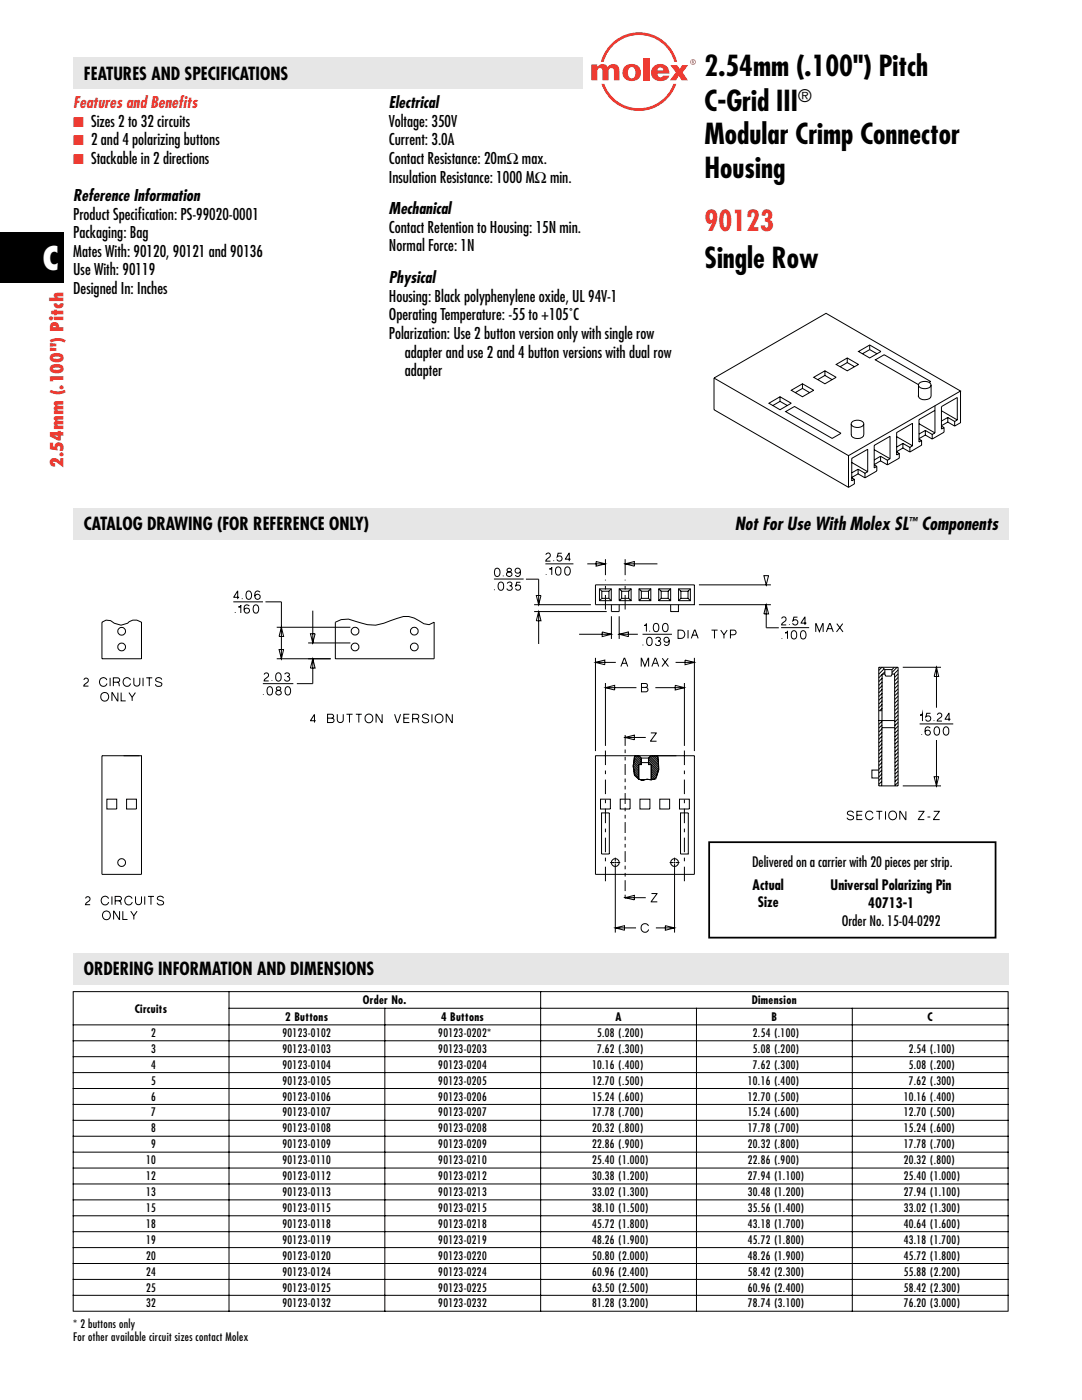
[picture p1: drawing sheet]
<svg xmlns="http://www.w3.org/2000/svg" width="216mm" height="279mm" viewBox="0 0 216 279" stroke-linecap="round" stroke-linejoin="round" font-family="sans-serif">
<g fill="#ee3b32">
<path d="M118 12.9h1.2v.5a1.22 1.22 0 0 1 2 0 1.28 1.28 0 0 1 1.5-.5 1.28 1.28 0 0 1 .9 1.3v1.8h-1.1v-1.7a.55 .55 0 0 0-.6-.7 .55 .55 0 0 0-.5 .7v1.7h-1.2v-1.7a.54 .54 0 0 0-.5-.7 .54 .54 0 0 0-.5 .7v1.7h-1.2z"/>
<path d="M128.3 11.6h1.3v4.4h-1.3z"/>
<path d="M133.8 13h1.3l.5 .7 .5-.7h1.2l-1.1 1.5 1.1 1.5h-1.3l-.6-.9-.5 .9h-1.2l1.1-1.6z"/>
<path d="M120 16.7h.6a7.3 7.3 0 0 0 6.9 4.9 7.3 7.3 0 0 0 6.9-4.9h.5a7.9 7.9 0 0 1-7.4 5.5 7.9 7.9 0 0 1-7.5-5.5z"/>
<path d="M121.9 8.8a7.8 7.8 0 0 1 13.2 3.5h-.6a7.3 7.3 0 0 0-7-5.3 7.3 7.3 0 0 0-7 5.3h-.6a8 8 0 0 1 2-3.5z"/>
<path d="M124.7 13.2a1.85 1.85 0 0 1 2.4-.2 1.85 1.85 0 0 1 .5 2.4 1.84 1.84 0 0 1-2.6 .5 1.84 1.84 0 0 1-.3-2.7zM125.7 13.5a1.52 1.52 0 0 0 0 2.1 .69 .69 0 0 0 1-.6 1.22 1.22 0 0 0-.6-1.6z"/>
<path d="M130.4 13.2a1.85 1.85 0 0 1 2.1-.3 1.85 1.85 0 0 1 1.1 1.8h-2.4a.6 .6 0 0 0 .4 .7 .6 .6 0 0 0 .7-.3h1.2a1.98 1.98 0 0 1-1.8 1.1 1.98 1.98 0 0 1-1.7-1.2 1.77 1.77 0 0 1 .4-1.8zM131.3 13.6l-.1 .4h1.2a.63 .63 0 0 0-.4-.5 .63 .63 0 0 0-.7 .1z"/>
<path d="M137.7 12.4a.57 .57 0 0 1 1.1 0 .57 .57 0 0 1-1.1 0zM137.8 12.4a.46 .46 0 0 0 .9 0 .46 .46 0 0 0-.9 0zM138.1 12.1h.4v.1l-.1 .2 .1 .3-.2-.3-.2 .3zM138.2 12.1v.2h.2v-.1z"/>
</g>
<path d="M9.3 58.2h3.4v35.1h-3.4z" fill="#fff"/>
<path d="M-.1 46.4h12.8v10.2h-12.8z" fill="#000"/>
<path d="M14.6 11.4h101.6v6.4h-101.6z" fill="#e6e6e6"/>
<path d="M140.6 61h52.6v37.8h-52.6z" fill="#fff"/>
<g fill="none" stroke="#000" stroke-width=".2">
<path d="M142.5 75.4l22.3-12.9 26.9 15.5-22.4 12.9zM142.5 75.4v6.4l26.8 15.5M155.6 79.2v.9M157.9 77.9l2.2-1.3 2.3 1.3-2.3 1.3zM160.1 76.6v.9M160.1 77.5l-1.4 .9M160.1 77.5l1.5 .9M162.4 75.3l2.2-1.3 2.2 1.3-2.2 1.3zM164.6 74v.9M164.6 74.9l1.4 .9M164.6 74.9l-1.4 .9M166.8 72.7l2.3-1.3 2.2 1.3-2.2 1.3z"/>
<path d="M167.6 73.2l1.5-.8 1.4 .8M169.1 71.4v1M171.3 70.1l2.2-1.2 2.3 1.2-2.3 1.3zM172.1 70.6l1.4-.8 1.5 .8M173.5 68.9v.9M183.3 79v.1M183.4 76.5a1.63 1.63 0 0 1 2.4 .2 1.07 1.07 0 0 1-1.5 .9 .76 .76 0 0 1-.8-.3 .76 .76 0 0 1-.1-.8zM185.4 76.3l.3-.2-9.3-5.3-1.7 1 8.6 5M185.8 76.9v2.2a1.48 1.48 0 0 1-2.5 0v-2.2M191.7 78v6.4l-1.2 .6M153.4 80.5l2.2-1.3 2.3 1.3-2.3 1.3zM155.6 80.1l-1.4 .8"/>
<path d="M155.6 80.1l1.5 .8M156.8 82.1l1.7-1 9.3 5.4-1.8 1zM169.3 90.9v6.4M169.9 84.6v2.2M170 92.3l3.1 1.8M170 95.4l.5 .3M170 84.3a1.63 1.63 0 0 1 2.3 .2 1.07 1.07 0 0 1-1.4 .8 .76 .76 0 0 1-.8-.2 .76 .76 0 0 1-.1-.8zM170.5 95.7v.9l-1.2 .7M171.2 93.6l1.4 .8M171.2 94.6l1.4 .8M171.2 93.6v1M171.2 93.6l-1.2 .8"/>
<path d="M171.2 94.6l-1.2 .7M172.3 84.7v2.1a1.42 1.42 0 0 1-2.4 .2v-.2M172.6 94.4v1M173.1 94.1v-4.4l-3.1 1.8v4.5l.5-.3M173.1 94.1l-.5 .3M174.4 89.7l3.2 1.9M174.4 92.8l.6 .3M175 93.1v.9l-2.4 1.4M175.7 91.1l1.4 .8M175.7 92l1.4 .8M175.7 91.1v.9M175.7 91.1l-1.3 .7"/>
<path d="M175.7 92l-1.3 .7M177.1 91.9v.9M177.6 91.6l-.5 .3M177.6 91.6v-4.5l-3.2 1.8v4.5l.6-.3M178.9 87.1l3.2 1.9M178.9 90.2l.5 .3M179.4 90.5v.9l-2.3 1.4M180.2 88.5l1.4 .8M180.2 89.4l1.4 .8M180.2 88.5v.9M180.2 88.5l-1.3 .7M180.2 89.4l-1.3 .7"/>
<path d="M181.6 89.3v.9M182.1 89v-4.5l-3.2 1.8v4.5l.5-.3M182.1 89l-.5 .3M183.4 84.6l3.2 1.8M183.4 87.6l.5 .3M183.9 87.9v.9l-2.3 1.4M184.6 85.9l1.4 .8M184.6 86.8l1.4 .8M184.6 85.9v.9M184.6 85.9l-1.2 .7M184.6 86.8l-1.2 .7M186 86.7v.9"/>
<path d="M186.6 81v5.4M186.6 81.9l-3.2 1.8v4.5l.5-.3M186.6 86.4l-.6 .3M187.9 82l3.1 1.8M187.9 85l.5 .3M188.4 85.3v1l-2.4 1.3M189.1 83.3l1.4 .8M189.1 84.2l1.4 .8M189.1 83.3v.9M189.1 83.3l-1.2 .7M189.1 84.2l-1.2 .8M190.5 84.1v.9"/>
<path d="M191 83.8v-4.5l-3.1 1.8v4.5l.5-.3M191 83.8l-.5 .3"/>
</g>
<path d="M140.6 98.8v-37.8h52.6v37.8" fill="none" stroke="#fff" stroke-width=".35"/>
<path d="M14.6 101.3h186.7v6.4h-186.7z" fill="#e6e6e6"/>
<g fill="none" stroke="#000" stroke-width=".2">
<path d="M47.7 119.2h-1l.7-1.2v1.6M48.3 119.4v.2M49.2 118.1a.62 .62 0 0 1 .8 0 .62 .62 0 0 1 .2 .8 .58 .58 0 0 1-.6 .7 .58 .58 0 0 1-.5-.7zM51.9 118.2a.61 .61 0 0 0-.9-.1 .61 .61 0 0 0-.2 .8 .55 .55 0 0 0 .6 .7 .55 .55 0 0 0 .5-.7l-.1-.2a.53 .53 0 0 0-.9 .3M98.6 115.6h5.9M98.7 117.6v.2M98.8 113.6a.62 .62 0 0 1 .8-.1 .62 .62 0 0 1 .2 .8 .58 .58 0 0 1-.6 .8 .58 .58 0 0 1-.5-.8zM99.6 116.3a.6 .6 0 0 1 .8 0 .6 .6 0 0 1 .1 .8 .58 .58 0 0 1-.6 .7 .58 .58 0 0 1-.5-.7zM100.4 114.9v.1M101.2 116.5a.43 .43 0 0 1 .7-.3 .43 .43 0 0 1 0 .7h-.2a.5 .5 0 0 1 .4 .7 .5 .5 0 0 1-.8 .1l-.2-.3M101.3 113.5l-.1 .3 .1 .2 .5 .2a.51 .51 0 0 1 0 .9 .51 .51 0 0 1-.7-.5l.1-.3 .6-.2a.4 .4 0 0 0 .2-.6 .4 .4 0 0 0-.7 0zM103.8 114a.53 .53 0 0 1-.9 .2 .53 .53 0 0 1 .2-.8 .53 .53 0 0 1 .7 .4v.3a.59 .59 0 0 1-.1 .8 .59 .59 0 0 1-.8-.1"/>
<path d="M103.8 116.2h-.7l-.2 .8a.53 .53 0 0 1 .8-.2 .53 .53 0 0 1 0 .8 .53 .53 0 0 1-.8-.2M104.9 115.6h2.6v5.1M107 118.8h.9l-.4 1.9zM108.8 112.5h5.6M109 110.7a.45 .45 0 0 1 .6-.3 .45 .45 0 0 1 .1 .8l-.7 .5-.1 .3h.9M109 114.6v.1M110 113.5h-.4h.3l.2-.3v1.5M110.5 111.8v.2M111 113.3a.6 .6 0 0 1 .8 0 .6 .6 0 0 1 .1 .8 .59 .59 0 0 1-.6 .7 .59 .59 0 0 1-.5-.9zM112.1 110.4h-.7l-.2 .8a.53 .53 0 0 1 .8-.1 .53 .53 0 0 1-.1 .8 .53 .53 0 0 1-.8-.3M112.8 113.3a.62 .62 0 0 1 .8 0 .62 .62 0 0 1 .2 .8 .6 .6 0 0 1-.7 .7 .6 .6 0 0 1-.4-.9zM113.8 111.6h-1l.7-1.2 .1 1.6"/>
<path d="M117.2 112.5h3.6M118.8 116.7h19.8v4h-19.8zM118.9 112.1l1.9 .4-1.9 .5zM119.6 117.5h2.4v2.4h-2.4zM119.6 117.5l.5 .5M120.1 118h1.4v1.4h-1.4zM120.1 119.4l-.5 .5M120.8 111.6v3.2M120.8 115.7v.1M120.8 116.9v.8M120.8 118.7v2.9M121.5 119.4l.5 .5"/>
<path d="M122 117.5l-.5 .5M123.6 117.5h2.3v2.4h-2.3zM123.6 117.5l.4 .5M124 118h1.4v1.4h-1.4zM124 119.4l-.4 .5M124.7 112.5l1.9-.4v.9zM124.7 112.5h6.5M124.7 111.6v3.2M124.7 115.7v.1M124.7 116.9v.8M124.7 118.7v2.9M125.4 119.4l.5 .5"/>
<path d="M125.9 117.5l-.5 .5M127.5 117.5h2.4v2.4h-2.4zM127.5 117.5l.5 .5M128 118h1.4v1.4h-1.4zM128 119.4l-.5 .5M129.4 119.4l.5 .5M129.9 117.5l-.5 .5M131.4 117.5h2.4v2.4h-2.4zM131.4 117.5l.5 .5M131.9 118h1.4v1.4h-1.4zM131.9 119.4l-.5 .5M133.3 119.4l.5 .5"/>
<path d="M133.8 117.5l-.5 .5M135.4 117.5h2.4v2.4h-2.4zM135.4 117.5l.5 .5M135.9 118h1.4v1.4h-1.4zM135.9 119.4l-.5 .5M137.3 119.4l.5 .5M137.8 117.5l-.5 .5M139.5 116.7h14.3M152.4 114.9h1l-.5 1.8zM16.7 135.7a.46 .46 0 0 1 .7-.3 .46 .46 0 0 1 .1 .7l-.7 .6-.1 .2h1M20.3 124.2l.9-.4 .9 .1a2.54 2.54 0 0 0 3.7 .2l.7-.3h.8l.9 .4v7.3h-7.9zM21.3 135.7a.84 .84 0 0 0-1.4-.1 .84 .84 0 0 0 .4 1.3 .73 .73 0 0 0 1.1-.5"/>
<path d="M22 135.3v1.6M22.6 136.2h.8a.44 .44 0 0 0 .5-.5 .44 .44 0 0 0-.5-.4h-.8v1.6M23.4 136.2l.3 .1 .2 .6M23.5 138.2v1.7l-1.2-1.7v1.7M24.2 138.2v1.7h.9M25.7 138.2l.7 1M26 135.7a.84 .84 0 0 0-1.4-.1 .84 .84 0 0 0 .5 1.3 .73 .73 0 0 0 1-.5M26.7 135.3v1.1a.6 .6 0 0 0 .6 .5 .6 .6 0 0 0 .6-.5v-1.1M27 138.2l-.6 1v.7M28.5 135.3v1.6M29.2 135.3h1.2M29.8 135.3v1.6"/>
<path d="M32.3 135.6a.61 .61 0 0 0-.7-.4 .61 .61 0 0 0-.5 .6l1.2 .6a.66 .66 0 0 1-.6 .6 .66 .66 0 0 1-.7-.5M46.6 120.1h5.9M46.9 122.2v.1M48 121.1h-.4l.3-.1 .2-.2v1.5M49.7 121v-.1a.56 .56 0 0 0-1 .2v.8a.54 .54 0 0 0 .8 .4 .54 .54 0 0 0 .1-.9 .54 .54 0 0 0-.8 .2v.2M50.7 120.9a.62 .62 0 0 1 .8 0 .62 .62 0 0 1 .1 .7 .58 .58 0 0 1-.5 .8 .58 .58 0 0 1-.6-.8zM52.5 136.4h6M52.6 138.5v.2M52.7 134.6a.44 .44 0 0 1 .7-.2 .44 .44 0 0 1 .1 .7l-.7 .5-.1 .3h.9M53 120.1h3.2v11.4M53.4 137.2a.62 .62 0 0 1 .8 0 .62 .62 0 0 1 .2 .8 .58 .58 0 0 1-.6 .7 .58 .58 0 0 1-.5-.7zM54.3 135.8v.1"/>
<path d="M55.2 134.5a.59 .59 0 0 1 .8-.1 .59 .59 0 0 1 .1 .8 .57 .57 0 0 1-.5 .7 .57 .57 0 0 1-.6-.7zM55.2 131.5h10.8M55.2 125.2h14.7M55.3 137.2l-.2 .2 .2 .3 .5 .1a.51 .51 0 0 1 0 .9 .51 .51 0 0 1-.8-.5l.2-.3 .6-.1a.4 .4 0 0 0 .1-.7 .4 .4 0 0 0-.6 .1zM55.7 129.6h.9l-.4 1.9zM56.2 125.2l.4 1.8h-.9zM56.8 134.6a.42 .42 0 0 1 .7-.3 .42 .42 0 0 1 0 .7h-.2a.51 .51 0 0 1 .5 .5 .51 .51 0 0 1-.5 .5 .51 .51 0 0 1-.6-.4M57 137.2a.62 .62 0 0 1 .8 0 .62 .62 0 0 1 .2 .8 .58 .58 0 0 1-.6 .7 .58 .58 0 0 1-.5-.7zM61.5 128.3h8.4M61.9 126.5h1l-.5 1.8zM62.4 131.5l.5 1.8h-1zM62.4 131.5v4.9h-3.2"/>
<path d="M62.4 121.9v6.4M66.9 124.2l1.2-.5 1.4-.1a18.2 18.2 0 0 0 5.5 1.2l1.6-.4 2.6-1a4.2 4.2 0 0 1 4.4 .5l1 .6 1 .2 1-.5v7.3h-19.7zM106.6 120.7h11.3M106.6 122.1h14.5M107.5 122.1l.4 1.8h-.9zM107.5 122.1v6.4M115.6 126.6h6.4M118.8 132.2h4.1M118.8 132.2l1.9-.5v1zM118.8 131.3v18.6M120.2 126.1l1.8 .5-1.8 .4zM120.8 137.2l1.8-.4v.9z"/>
<path d="M120.8 136.3v12.6M120.8 137.2h6.2M122 120.7v1.4h1.6v-1.4M122 123v4.5M123.6 126.6h3.7M123.6 126.6l1.8-.5v.9zM123.6 123v4.5M123.9 133l.6-1.6h.2l.6 1.6M124.2 132.4h.8M127.9 133v-1.6l.8 1.6 .7-1.6v1.6M128 137.2h.9a.44 .44 0 0 1 .4 .4 .44 .44 0 0 1-.4 .5h-.9v-1.7h.8a.39 .39 0 0 1 .4 .4 .39 .39 0 0 1-.4 .4M128.2 126.6h5.9"/>
<path d="M128.3 128.7v.1M128.9 124.8h-.4l.4-.1 .1-.2v1.5M129.2 127.4a.6 .6 0 0 1 .8-.1 .6 .6 0 0 1 .1 .8 .59 .59 0 0 1-.7 .7 .59 .59 0 0 1-.4-.9zM129.6 125.9v.1M130.1 133l.6-1.6h.1l.6 1.6M130.3 132.4h.9M130.5 124.6a.62 .62 0 0 1 .8 0 .62 .62 0 0 1 .2 .7 .58 .58 0 0 1-.6 .8 .58 .58 0 0 1-.5-.8zM130.8 137.2h5.8M130.8 127.5a.43 .43 0 0 1 .7-.3 .43 .43 0 0 1 0 .7h-.2a.5 .5 0 0 1 .5 .7 .5 .5 0 0 1-.8 .2l-.2-.3M132.1 131.4l1.3 1.6M132.4 124.6a.6 .6 0 0 1 .8 0 .6 .6 0 0 1 .1 .7 .58 .58 0 0 1-.6 .8 .58 .58 0 0 1-.5-.8zM133.3 131.4l-1.2 1.6"/>
<path d="M133.5 127.8a.52 .52 0 0 1-.8 .3 .52 .52 0 0 1 0-.8 .52 .52 0 0 1 .8 .3v.3a.6 .6 0 0 1-.2 .8 .6 .6 0 0 1-.8-.1M133.8 120.7v1.4h1.6v-1.4M134.7 136.8l1.9 .4-1.9 .5zM134.8 132.2h3.8M135.3 125.8h.6a.83 .83 0 0 1 .7 .8 .83 .83 0 0 1-.7 .8h-.6zM136.6 136.3v12.6M136.7 131.7l1.9 .5-1.9 .5zM137.3 125.8v1.6M137.9 127.4l.7-1.6h.1l.6 1.6M138.2 126.8h.8M138.6 131.3v18.6M139.5 120.7h14.3"/>
<path d="M142 125.8h1.2M142.6 125.8v1.6M143.8 125.8l.7 .9M145.1 125.8l-.6 .9v.7M145.8 126.7h.6a.47 .47 0 0 0 .5-.5 .47 .47 0 0 0-.5-.4h-.6v1.6M152.9 120.7l.5 1.8h-1zM152.9 120.7v4.6h2.5M155.9 125.3h5.6M156 123.4a.45 .45 0 0 1 .7-.2 .45 .45 0 0 1 0 .7l-.6 .5-.1 .3h.9M156 127.4v.1M157.1 126.3h-.4l.4-.2v-.2v1.6M157.5 124.6v.1"/>
<path d="M158 126a.6 .6 0 0 1 .8 0 .6 .6 0 0 1 .2 .8 .57 .57 0 0 1-.6 .7 .57 .57 0 0 1-.5-.7zM159.1 123.2h-.7l-.2 .7a.53 .53 0 0 1 .9-.1 .53 .53 0 0 1-.1 .8 .53 .53 0 0 1-.8-.2M159.9 126a.62 .62 0 0 1 .8 0 .62 .62 0 0 1 .1 .8 .58 .58 0 0 1-.5 .7 .58 .58 0 0 1-.6-.7zM160.9 124.4h-1l.7-1.2v1.5M162.8 126.1v-1.6l.7 1.6 .7-1.6v1.6M164.9 126.1l.6-1.6h.2l.6 1.6M165.2 125.5h.8M167 124.5l1.2 1.6M168.2 124.5l-1.3 1.6M175.3 133.2h3.9v23.6h-3.9zM176 133.2l-.7 .6M176 134.6l-.7 .7"/>
<path d="M176 135.3l-.7 .7M176 136.1l-.7 .7M176 136.8l-.7 .7M176 137.6l-.7 .7M176 138.3l-.7 .7M176 139.1l-.7 .7M176 139.8l-.7 .7M176.1 133.2l.5 .4v.9h-.6l-.1 22.3M176.4 133.5l-1.1 1M176.6 133.6h1.4M176.6 134.5l.1 .4h1.2l.1-.4M176.6 134.1l-.5 .4"/>
<path d="M178.5 133.2l-.5 .4v.9h.5l.1 22.3M179 133.2l-1 1M179.2 138.2l-.7 .7M179.2 135.2l-.7 .7M179.2 136l-.7 .6M179.2 136.7l-.7 .7M179.2 137.5l-.7 .6M179.2 138.9l-.7 .7M179.2 139.7l-.7 .7M179.2 134.5l-.7 .7M179.2 133.7l-.8 .8M180.1 133.2h7.7"/>
<path d="M186.9 133.2l.4 1.8h-.9zM186.9 133.2v8M20.3 150.8h7.9v23.7h-7.9zM21.3 159.5h2v2h-2zM24.7 150.8h3.1M25.3 159.5h1.9v2h-1.9zM63 143.8h-1l.7-1.2v1.6M65.4 143.3h.8a.44 .44 0 0 1 .5 .5 .44 .44 0 0 1-.5 .4h-.8v-1.7h.8a.39 .39 0 0 1 .4 .4 .39 .39 0 0 1-.4 .4M67.3 142.5v1.2a.6 .6 0 0 0 .6 .5 .6 .6 0 0 0 .6-.5v-1.2M69.1 142.5h1.3M69.7 142.5v1.7M71 142.5h1.2"/>
<path d="M71.6 142.5v1.7M73.1 142.7a.82 .82 0 0 1 1.1 .1 .82 .82 0 0 1 0 1.1 .82 .82 0 0 1-1.1 .1l-.3-.7zM76.3 142.5v1.7l-1.3-1.7v1.7M78.7 142.5l.6 1.7 .6-1.7M80.6 143.3h1M81.7 142.5h-1.1v1.7h1.1M82.3 143.4h.8a.44 .44 0 0 0 .5-.4 .44 .44 0 0 0-.5-.5h-.8v1.7M83.1 143.4l.2 .2 .3 .6M85.5 142.9a.59 .59 0 0 0-.7-.4 .59 .59 0 0 0-.5 .6l1.1 .5a.38 .38 0 0 1 .1 .4 .38 .38 0 0 1-.3 .2h-.7l-.3-.4M86.2 142.5v1.7M87 142.7a.82 .82 0 0 1 1.2 .1 .82 .82 0 0 1 0 1.1 .82 .82 0 0 1-1.1 .1l-.3-.5zM90.3 142.5v1.7l-1.3-1.7v1.7"/>
<path d="M118.8 150.8h19.8v23.7h-19.8zM119.8 159.5h2v2h-2zM120.8 149.8v2.9M120.8 153.8v.7M120.8 155.6v2.9M120.8 159.6v.7M123.8 159.5h1.9v2h-1.9zM124.7 147.2l1.9-.5v.9zM124.7 147.2h4.2M124.7 146.7v2.2M124.7 149.6v.7M124.7 151v.8"/>
<path d="M124.7 152.5v2.2M124.7 155.4v.7M124.7 156.8v.8M124.7 158.3v2.1M126.4 152.7l1.1 1M126.4 153l1.1 1.1M126.4 152.3l1.1 1.1M126.4 153.5l1.1 1M126.4 152l1.1 1M126.5 153.9l1 1M126.5 151.7l1 1M126.6 151.4l1.1 1.2"/>
<path d="M126.6 154.3l.9 .9M126.6 151.1l1.4 1.4M126.7 150.8l1.3 1.3M127.1 150.8l.9 .9M127.4 150.8l.6 .6M127.5 150.8l.5 .5M127.7 159.5h2v2h-2zM128 151.3v1.3h-.5v2.9M128 151.3h1.4M128 152.2h1.4M129.4 151.6l2 2M129.4 152l2 1.9"/>
<path d="M129.4 152.3l.3 .3M129.4 151.3l2 2M129.6 151.1l1.8 1.8M129.8 150.9l1.6 1.6M129.9 150.8l-.5 .5v1.3h.5v3M129.9 146.3h1.1l-1.2 1.6h1.2M129.9 154.7l.8 .8-2.7 .2-.5-.2-.9-.8-.3-1.8 .3-2.1-.3 2.1 .3 1.8 .9 .8M129.9 153.2l1.3 1.3M129.9 152.8l1.4 1.4M129.9 153.6l1.2 1.1M129.9 154l1.1 1M129.9 154.3l1 1"/>
<path d="M129.9 155l.5 .5M129.9 155.4l.2 .2M130.1 150.8l1.3 1.3M130.5 150.8l.9 .9M130.8 150.8l.5 .5M131.2 150.8h.1M131.2 150.8l.2 2.8-.6 1.9-2.8 .2-.5-.2M131.2 150.8l.2 2.8-.4 1.5M131.6 159.5h2v2h-2zM135 150.8h-5.1l-.5 .5v1.3h.5v3l-1.9 .1-.5-.2v-2.9h.5v-1.3M135.6 159.5h1.9v2h-1.9zM136.6 149.8v2.9"/>
<path d="M136.6 153.8v.7M136.6 155.6v2.9M136.6 159.6v.7M175.3 153.7h-1.3v1.6h1.3M175.3 141.8h.7M175.3 143.8h3.3M175.4 143.8l-.1 .1M176 156.7l-.2 .1M176 149.9l-.7 .7M176 150.7l-.7 .6M176 151.4l-.7 .7M176 152.2l-.7 .6"/>
<path d="M176 152.9l-.7 .7M176 153.7l-.7 .6M176 154.4l-.7 .7M176 155.2l-.7 .6M176 155.9l-.7 .6M176 145.2h2.6M176 143.9l-.7 .7M176 144.7l-.7 .6M176 145.4l-.7 .7M176 146.2l-.7 .6M176 146.9l-.7 .7M176 147.7l-.7 .6"/>
<path d="M176 148.4l-.7 .7M176 149.2l-.7 .6M176 140.6l-.7 .7M176 141.3l-.5 .5M179.2 140.4l-.7 .7M179.2 141.2l-.7 .6M179.2 141.9l-.6 .7M179.2 142.7l-.6 .6M179.2 143.4l-.6 .7M179.2 144.2l-.6 .6M179.2 144.9l-.6 .7M179.2 145.7l-.6 .6"/>
<path d="M179.2 146.4l-.6 .7M179.2 147.2l-.6 .6M179.2 147.9l-.6 .6M179.2 148.7l-.6 .6M179.2 149.4l-.6 .6M179.2 150.1l-.6 .7M179.2 150.9l-.6 .6M179.2 151.6l-.6 .7M179.2 152.4l-.6 .6M179.2 153.1l-.6 .7M179.2 153.9l-.6 .6M179.2 154.6l-.6 .6"/>
<path d="M179.2 155.4l-.6 .6M179.2 156.1l-.6 .6M180.1 156.8h7.7M183.5 144.5h6.7M183.9 146.5v.2M184 142.7h-.4l.4-.1 .1-.2v1.5M185.6 145.3a.59 .59 0 0 0-.8-.1 .59 .59 0 0 0-.2 .8 .55 .55 0 0 0 .4 .7 .55 .55 0 0 0 .6-.5 .53 .53 0 0 0-.4-.5 .53 .53 0 0 0-.6 .4M185.7 142.4h-.8l-.2 .7a.53 .53 0 0 1 .9-.1 .53 .53 0 0 1-.1 .8 .53 .53 0 0 1-.8-.2M186.4 143.8v.1M186.4 155h.9l-.4 1.8zM186.5 145.3a.56 .56 0 0 1 .7-.2 .56 .56 0 0 1 .3 .7v.2a.58 .58 0 0 1-.6 .7 .58 .58 0 0 1-.5-.7zM186.9 147.7v9.1"/>
<path d="M187 142.7a.46 .46 0 0 1 .7-.3 .46 .46 0 0 1 .1 .7l-.7 .5-.1 .3h.9M188.4 145.3a.59 .59 0 0 1 .8-.1 .59 .59 0 0 1 .1 .8 .58 .58 0 0 1-.5 .7 .58 .58 0 0 1-.6-.7zM189.7 143.5h-1.1l.7-1.1 .1 1.5M17.1 179.3a.46 .46 0 0 1 .7-.3 .46 .46 0 0 1 0 .8l-.6 .4-.1 .4h.9M21.7 179.3a.84 .84 0 0 0-1.4-.1 .84 .84 0 0 0 .4 1.4 .73 .73 0 0 0 1-.6M22.3 178.9v1.7M23 179.8h.8a.44 .44 0 0 0 .4-.5 .44 .44 0 0 0-.4-.4h-.8v1.7M23.7 179.8l.3 .1 .2 .7M26.4 179.3a.84 .84 0 0 0-1.4-.1 .84 .84 0 0 0 .4 1.4 .73 .73 0 0 0 1-.6M27 178.9v1.1a.6 .6 0 0 0 .6 .6 .6 .6 0 0 0 .6-.6v-1.1M28.9 178.9v1.7M29.5 178.9h1.2"/>
<path d="M30.1 178.9v1.7M32.6 179.3a.61 .61 0 0 0-.7-.5 .61 .61 0 0 0-.5 .6l1.2 .5a.45 .45 0 0 1-.1 .6 .45 .45 0 0 1-.5 .1h-.4l-.2-.4M120 162.2h1.6v8.2h-1.6zM120.8 161.4v2.9M120.8 165.4v.7M120.8 167.2v2.9M120.8 171.2v.7M120.8 173v2.9M121.8 172.1h.8M122.7 172.1h.2M122.8 171.2v.7M122.8 172v.2"/>
<path d="M122.8 172.3v13.8M123 172.1h.8M124.7 179.2l1.9-.5v.9zM124.7 179.2h4.2M124.7 161.2v.7M124.7 162.6v.7M124.7 164.1v2.1M124.7 167v.7M124.7 168.4v.7M124.7 169.9v2.1M124.7 172.8v.7M124.7 174.2v.7"/>
<path d="M124.7 175.7v2.1M124.7 178.6v.7M130 178.3l1.1 .1-1.2 1.6h1.3M133.6 172.1h.8M134.5 172.1h.2M134.6 171.2v.7M134.6 172v.2M134.6 172.3v13.8M134.8 172.1h.8M135.8 162.2h1.5v8.2h-1.5zM136.6 161.4v2.9M136.6 165.4v.7"/>
<path d="M136.6 167.2v2.9M136.6 171.2v.7M136.6 173v2.9M170.3 162.3a.61 .61 0 0 0-.7-.4 .61 .61 0 0 0-.5 .5l1.1 .5a.56 .56 0 0 1-.2 .7 .56 .56 0 0 1-.7-.1l-.3-.3M171 162.7h1M172.1 161.9h-1.1v1.7h1.1M174.2 162.3a.79 .79 0 0 0-1.2-.2 .79 .79 0 0 0 0 1.2 .79 .79 0 0 0 1.2-.2M174.9 161.9h1.1M175.5 161.9v1.7M176.7 161.9v1.7M177.5 162.1a.83 .83 0 0 1 1.2 .1 .83 .83 0 0 1 0 1.1 .83 .83 0 0 1-1.1 .1l-.3-.6zM180.8 161.9v1.7l-1.2-1.7h-.1v1.7"/>
<path d="M183.3 161.9h1.1l-1.2 1.7h1.2M185.1 163.1h.5M186.3 161.9h1.1l-1.1 1.7h1.2M23.9 181.8v1.7l-1.2-1.7v1.7M24.5 181.8v1.7h.9M26.1 181.8l.6 1M27.4 181.8l-.7 1v.7M122.8 185.2l1.8-.5v.9zM122.8 185.2h4.1M129.4 184.8a.79 .79 0 0 0-1.2-.2 .79 .79 0 0 0 0 1.2 .79 .79 0 0 0 1.2-.2v-.1M130.9 185.2h3.7M132.8 184.7l1.8 .5-1.8 .4z"/>
<circle cx="20.9" cy="139.1" r=".84"/>
<circle cx="24.3" cy="126" r=".78"/>
<circle cx="24.3" cy="129.1" r=".78"/>
<circle cx="70.8" cy="125.9" r=".78"/>
<circle cx="70.8" cy="129.1" r=".78"/>
<circle cx="82.7" cy="125.9" r=".78"/>
<circle cx="82.7" cy="129.1" r=".78"/>
<circle cx="24.3" cy="172.1" r=".78"/>
<circle cx="122.8" cy="172.1" r=".78"/>
<circle cx="134.6" cy="172.1" r=".78"/>
<circle cx="21.2" cy="182.7" r=".84"/>
</g>
<path d="M141.5 168.1h57.2v19h-57.2z" fill="#fff"/>
<path d="M141.5 168.1h57.2v19h-57.2z" fill="none" stroke="#000" stroke-width=".35"/>
<path d="M157.6 173.5h5.6v11.7h-5.6z" fill="#fff"/>
<path d="M14.6 190.2h186.7v6.3h-186.7z" fill="#e6e6e6"/>
<g fill="none" stroke="#000" stroke-width=".2">
<path d="M14.5 197.9h186.7M14.6 198v63.6M45.7 197.8v64M107.9 197.8v64M201.2 198v63.6M14.5 204.5h186.7M14.5 207.7h186.7M14.5 210.9h186.7M14.5 214.1h186.7M14.5 217.2h186.7M45.6 201.2h155.6M76.8 201.1v60.7"/>
<path d="M139 201.1v60.7M170.1 201.1v60.7M14.5 220.4h186.7M14.5 223.6h186.7M14.5 226.8h186.7M14.5 229.9h186.7M14.5 233.1h186.7M14.5 236.3h186.7M14.5 239.5h186.7M14.5 242.6h186.7M14.5 245.8h186.7M14.5 249h186.7"/>
<path d="M14.5 252.2h186.7M14.5 255.3h186.7M14.5 258.5h186.7M14.5 261.7h186.7"/>
</g>
<text font-size="6.3" fill="#fff" x="8.5" y="53.8">C</text>
<g font-size="5.6">
<text x="140.6" y="15.2">2.54mm (.100&quot;) Pitch</text>
<text x="140.6" y="22.1">C-Grid III</text>
<text x="140.6" y="28.8">Modular Crimp Connector</text>
<text x="140.6" y="35.5">Housing</text>
<text x="140.6" y="53.5">Single Row</text>
</g>
<text font-size="5.6" fill="#ee3b32" x="140.6" y="46.1">90123</text>
<g font-size="3.5">
<text x="16.7" y="15.9">FEATURES AND SPECIFICATIONS</text>
<text x="16.7" y="105.8">CATALOG DRAWING (FOR REFERENCE ONLY)</text>
<text x="146.6" y="105.8">Not For Use With Molex SL</text>
<text x="183.9" y="105.8">Components</text>
<text x="16.7" y="194.7">ORDERING INFORMATION AND DIMENSIONS</text>
</g>
<text font-size="3.5" fill="#ee3b32" x="12.7" y="93.3" transform="rotate(-90 12.7 93.3)">2.54mm (.100&quot;) Pitch</text>
<text font-size="3.4" x="159.2" y="20.4">®</text>
<g font-size="3.2" fill="#ee3b32">
<text x="14.6" y="21.6">Features and Benef</text>
<text x="35.5" y="21.6">its</text>
</g>
<g font-size="3.2">
<text x="77.6" y="21.6">Electrical</text>
<text x="77.6" y="25.3">Voltage: 350V</text>
<text x="77.6" y="29">Current: 3.0A</text>
<text x="77.6" y="32.7">Contact Resistance: 20mΩ max.</text>
<text x="14.6" y="40.1">Reference Information</text>
<text x="77.6" y="36.4">Insulation Resistance: 1000 MΩ min.</text>
<text x="14.6" y="43.8">Product Specif</text>
<text x="14.6" y="47.5">Packaging: Bag</text>
<text x="27.5" y="43.8">ication: PS-99020-0001</text>
<text x="77.6" y="42.8">Mechanical</text>
<text x="77.6" y="46.5">Contact Retention to Housing: 15N min.</text>
<text x="14.6" y="51.2">Mates With: 90120, 90121 and 90136</text>
<text x="77.6" y="50.2">Normal Force: 1N</text>
<text x="14.6" y="54.9">Use With: 90119</text>
<text x="14.6" y="58.7">Designed In: Inches</text>
<text x="77.6" y="56.5">Physical</text>
<text x="77.6" y="60.2">Housing: Black polyphenylene oxide, UL 94V-1</text>
<text x="77.6" y="63.9">Operating Temperature: -55 to +105˚C</text>
<text x="77.6" y="67.6">Polarization: Use 2 button version only with single row</text>
<text x="80.8" y="71.4">adapter and use 2 and 4 button versions with dual row</text>
<text x="80.8" y="75.1">adapter</text>
</g>
<g font-size="2.8" fill="#ee3b32">
<text x="14.6" y="25.3">■ Sizes 2 to 32 circuits</text>
<text x="14.6" y="29">■ 2 and 4 polarizing buttons</text>
<text x="14.6" y="32.7">■ Stackable in 2 directions</text>
</g>
<g font-size="2.8">
<text x="150.1" y="172.9">Delivered on a carrier with 20 pieces per strip.</text>
<text x="150.2" y="177.6">Actual</text>
<text x="165.7" y="177.6">Universal Polarizing Pin</text>
<text x="151.2" y="181">Size</text>
<text x="168" y="184.8">Order No. 15-04-0292</text>
<text x="173.2" y="181.2">40713-1</text>
</g>
<g font-size="2.3">
<text x="26.9" y="202.1">Circuits</text>
<text x="56.9" y="203.8">2 Buttons</text>
<text x="72.4" y="200.5">Order No.</text>
<text x="88" y="203.8">4 Buttons</text>
<text x="122.8" y="203.8">A</text>
<text x="150" y="200.5">Dimension</text>
<text x="153.9" y="203.8">B</text>
<text x="185.1" y="203.8">C</text>
<text x="30.2" y="206.9">2</text>
<text x="56.4" y="206.9">90123-0102</text>
<text x="119.1" y="206.9">5.08 (.200)</text>
<text x="150.2" y="206.9">2.54 (.100)</text>
<text x="30.2" y="210.1">3</text>
<text x="30.2" y="213.3">4</text>
<text x="56.4" y="210.1">90123-0103</text>
<text x="56.4" y="213.3">90123-0104</text>
<text x="87.5" y="210.1">90123-0203</text>
<text x="87.5" y="213.3">90123-0204</text>
<text x="118.1" y="213.3">10.16 (.400)</text>
<text x="119.1" y="210.1">7.62 (.300)</text>
<text x="150.2" y="210.1">5.08 (.200)</text>
<text x="150.2" y="213.3">7.62 (.300)</text>
<text x="181.3" y="210.1">2.54 (.100)</text>
<text x="181.3" y="213.3">5.08 (.200)</text>
<text x="30.2" y="216.5">5</text>
<text x="30.2" y="219.6">6</text>
<text x="56.4" y="216.5">90123-0105</text>
<text x="56.4" y="219.6">90123-0106</text>
<text x="87.5" y="216.5">90123-0205</text>
<text x="87.5" y="219.6">90123-0206</text>
<text x="118.1" y="216.5">12.70 (.500)</text>
<text x="118.1" y="219.6">15.24 (.600)</text>
<text x="149.2" y="216.5">10.16 (.400)</text>
<text x="149.2" y="219.6">12.70 (.500)</text>
<text x="180.3" y="219.6">10.16 (.400)</text>
<text x="181.3" y="216.5">7.62 (.300)</text>
<text x="30.2" y="222.8">7</text>
<text x="30.2" y="226">8</text>
<text x="56.4" y="222.8">90123-0107</text>
<text x="56.4" y="226">90123-0108</text>
<text x="87.5" y="222.8">90123-0207</text>
<text x="87.5" y="226">90123-0208</text>
<text x="118.1" y="222.8">17.78 (.700)</text>
<text x="118.1" y="226">20.32 (.800)</text>
<text x="149.2" y="222.8">15.24 (.600)</text>
<text x="149.2" y="226">17.78 (.700)</text>
<text x="180.3" y="222.8">12.70 (.500)</text>
<text x="180.3" y="226">15.24 (.600)</text>
<text x="29.1" y="232.3">10</text>
<text x="30.2" y="229.2">9</text>
<text x="56.4" y="229.2">90123-0109</text>
<text x="56.4" y="232.3">90123-0110</text>
<text x="87.5" y="229.2">90123-0209</text>
<text x="87.5" y="232.3">90123-0210</text>
<text x="118.1" y="229.2">22.86 (.900)</text>
<text x="118.1" y="232.3">25.40 (1.000)</text>
<text x="149.2" y="229.2">20.32 (.800)</text>
<text x="149.2" y="232.3">22.86 (.900)</text>
<text x="180.3" y="229.2">17.78 (.700)</text>
<text x="180.3" y="232.3">20.32 (.800)</text>
<text x="29.1" y="235.5">12</text>
<text x="29.1" y="238.7">13</text>
<text x="56.4" y="235.5">90123-0112</text>
<text x="56.4" y="238.7">90123-0113</text>
<text x="87.5" y="235.5">90123-0212</text>
<text x="87.5" y="238.7">90123-0213</text>
<text x="118.1" y="235.5">30.38 (1.200)</text>
<text x="118.1" y="238.7">33.02 (1.300)</text>
<text x="149.2" y="235.5">27.94 (1.100)</text>
<text x="149.2" y="238.7">30.48 (1.200)</text>
<text x="180.3" y="235.5">25.40 (1.000)</text>
<text x="180.3" y="238.7">27.94 (1.100)</text>
<text x="29.1" y="241.9">15</text>
<text x="29.1" y="245">18</text>
<text x="56.4" y="241.9">90123-0115</text>
<text x="56.4" y="245">90123-0118</text>
<text x="87.5" y="241.9">90123-0215</text>
<text x="87.5" y="245">90123-0218</text>
<text x="118.1" y="241.9">38.10 (1.500)</text>
<text x="118.1" y="245">45.72 (1.800)</text>
<text x="149.2" y="241.9">35.56 (1.400)</text>
<text x="149.2" y="245">43.18 (1.700)</text>
<text x="180.3" y="241.9">33.02 (1.300)</text>
<text x="180.3" y="245">40.64 (1.600)</text>
<text x="29.1" y="248.2">19</text>
<text x="29.1" y="251.4">20</text>
<text x="56.4" y="248.2">90123-0119</text>
<text x="56.4" y="251.4">90123-0120</text>
<text x="87.5" y="248.2">90123-0219</text>
<text x="87.5" y="251.4">90123-0220</text>
<text x="118.1" y="248.2">48.26 (1.900)</text>
<text x="118.1" y="251.4">50.80 (2.000)</text>
<text x="149.2" y="248.2">45.72 (1.800)</text>
<text x="149.2" y="251.4">48.26 (1.900)</text>
<text x="180.3" y="248.2">43.18 (1.700)</text>
<text x="180.3" y="251.4">45.72 (1.800)</text>
<text x="29.1" y="254.6">24</text>
<text x="29.1" y="257.7">25</text>
<text x="56.4" y="254.6">90123-0124</text>
<text x="56.4" y="257.7">90123-0125</text>
<text x="87.5" y="254.6">90123-0224</text>
<text x="87.5" y="257.7">90123-0225</text>
<text x="118.1" y="254.6">60.96 (2.400)</text>
<text x="118.1" y="257.7">63.50 (2.500)</text>
<text x="149.2" y="254.6">58.42 (2.300)</text>
<text x="149.2" y="257.7">60.96 (2.400)</text>
<text x="180.3" y="254.6">55.88 (2.200)</text>
<text x="180.3" y="257.7">58.42 (2.300)</text>
<text x="29.1" y="260.9">32</text>
<text x="56.4" y="260.9">90123-0132</text>
<text x="87.5" y="260.9">90123-0232</text>
<text x="118.1" y="260.9">81.28 (3.200)</text>
<text x="149.2" y="260.9">78.74 (3.100)</text>
<text x="180.3" y="260.9">76.20 (3.000)</text>
<text x="14.6" y="265">* 2 buttons only</text>
<text x="14.6" y="267.6">For other available circuit sizes contact Molex</text>
</g>
<text font-size="2.3" fill="#fff" x="86.6" y="206.9">*90123-0202*</text>
<text font-size="2.1" x="181.3" y="104.7">™</text>
</svg>
